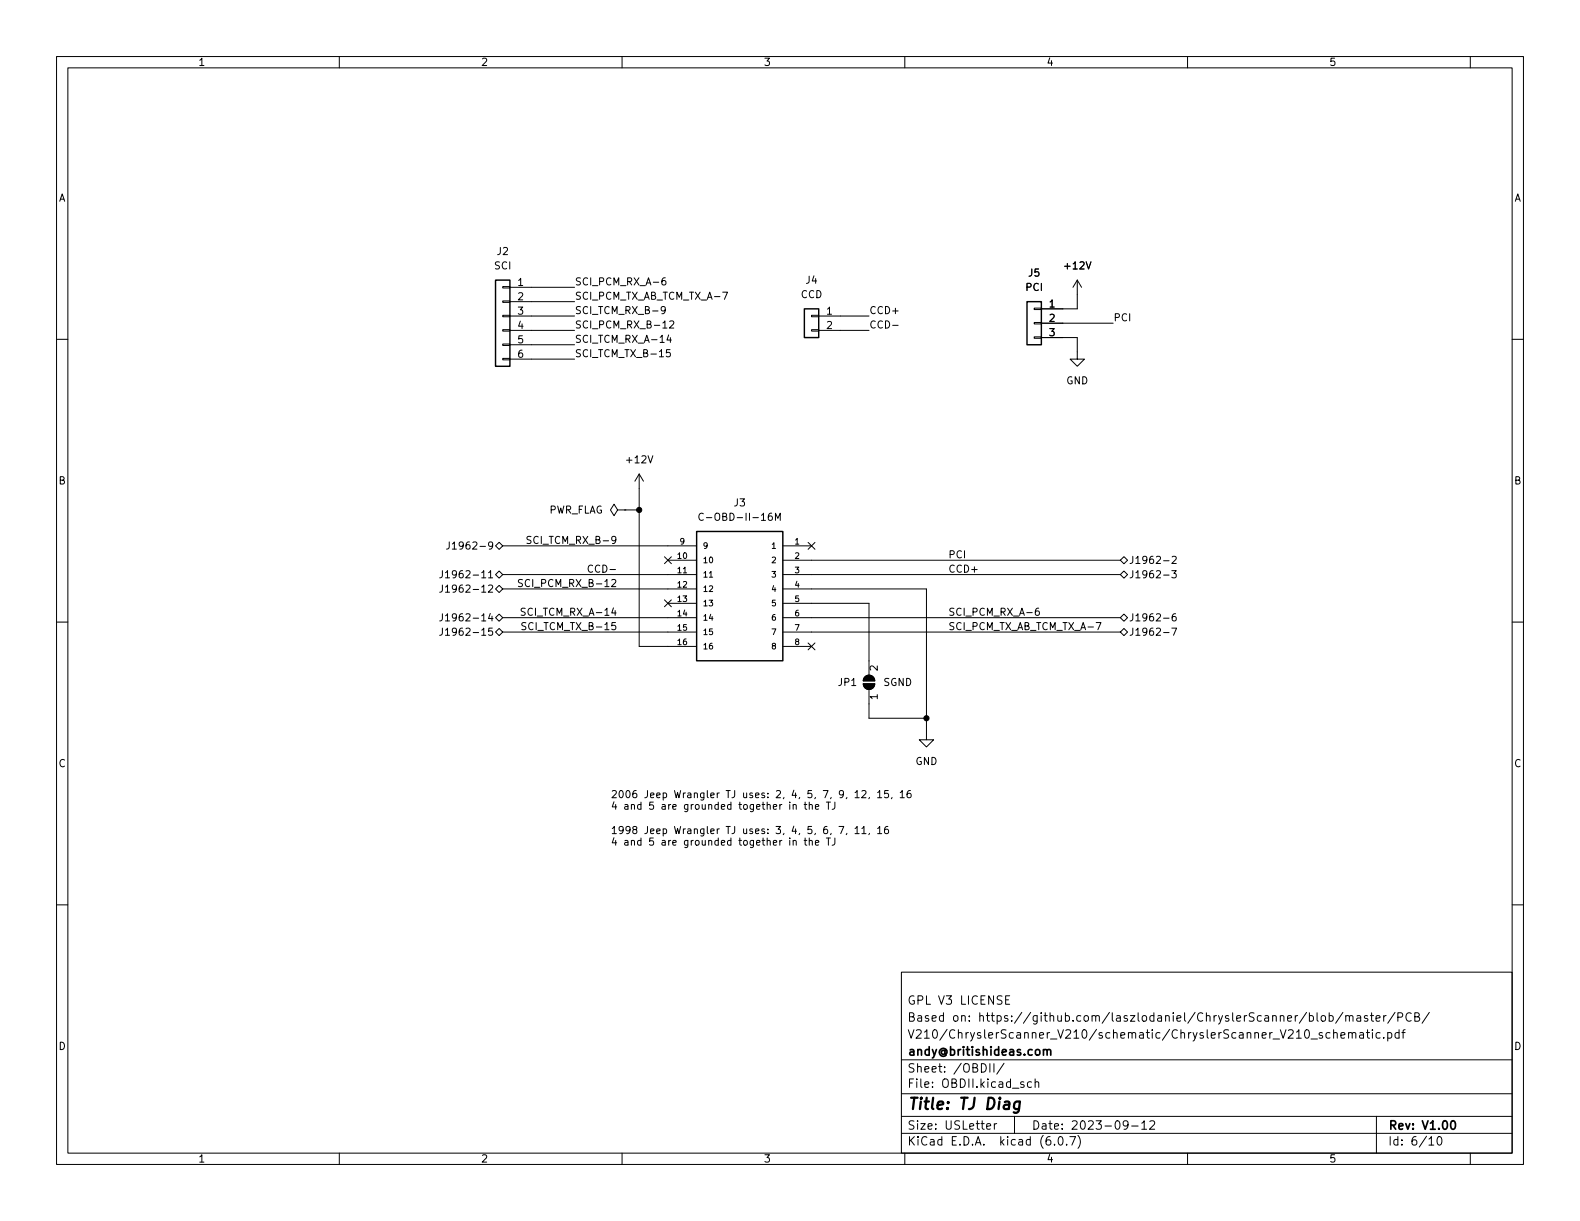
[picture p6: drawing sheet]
<svg xmlns="http://www.w3.org/2000/svg" width="279mm" height="216mm" viewBox="0 0 279 216" stroke-linecap="round" stroke-linejoin="round" font-family="sans-serif">
<g fill="none" stroke="#000" stroke-width=".18">
<path d="M10 10h259.4v195.9h-259.4zM12 12h255.4v191.9h-255.4zM60 10v2M110 10v2M160 10v2M210 10v2M260 10v2M10 60h2M88.9 58.3h1.3v.2h-1.3zM88.9 55.8h1.3v.2h-1.3zM88.9 53.2h1.3v.3h-1.3zM88.9 50.7h1.3v.2h-1.3z"/>
<path d="M90.2 50.8h11.4M90.2 53.3h11.4M90.2 55.9h11.4M90.2 58.4h11.4M117.6 54.7l-.2 .3h-.2l-.3-.3 .1-.4 .4-.1 .2 .1a.84 .84 0 0 1-.3 1.2h-.3M117.6 49.1l-.3 .1a.86 .86 0 0 0 0 1.2l.4-.1 .1-.5-.3-.2h-.2l-.3 .2M118.2 59.2l-.3 .9h.8M118.4 56.9l.5-.2 .3 .4-.8 .9h.8M118.5 59.7v.9M127.8 51.7h.8l-.5 1.2M143.5 58.3h1.3v.2h-1.3zM143.5 55.8h1.3v.2h-1.3z"/>
<path d="M144.8 55.9h8.9M144.8 58.4h8.9M157.9 57.5h.9M182.9 59.6h1.2v.2h-1.2zM182.9 57h1.2v.3h-1.2zM182.9 54.5h1.2v.2h-1.2zM184.1 59.7h6.4v3.8h1.3l-1.3 1.3-1.3-1.3h1.3M184.1 57.2h12.7M190.5 49.5l-.8 1.3M190.5 49.5v5.1h-6.4M190.5 49.5l.8 1.3M267.4 60h2"/>
<path d="M88.9 63.4h1.3v.2h-1.3zM88.9 60.8h1.3v.3h-1.3zM90.2 61h11.4M90.2 63.5h11.4M118.5 61.8h-.6l-.1 .6 .2-.1 .4 .1 .1 .1v.5l-.2 .1-.5-.1M79.4 95.8v.9a.41 .41 0 0 1-.4 .4M80 96.2l.3-.4v1.3M80 97.1h.7M87.6 96.5l.7-.6 .6 .6-.6 .7zM88.9 96.5h34.3M93.9 94.9l-.5-.1-.2 .2v.3l.6 .3 .1 .3-.2 .2-.5-.1M109.2 90.2l-.6-1-.7 1 .7 1 .6-1h1.3"/>
<path d="M110.5 90.2h.1M110.5 90.2h2.5M113 83.8l-.7 1.3M113 83.8v30.5h10.2M113 83.8l.8 1.3M117.5 98.5l1.2 1.2M118.1 99.1h5.1M118.7 98.5l-1.2 1.2M124.4 90.9a.6 .6 0 0 0-.9 .4 .6 .6 0 0 0 .6 .7l.3-.1M137.1 92v-1.3l.5 1 .4-1v1.3M138.4 96.5h5.1M138.4 99.1h59.7"/>
<path d="M142.9 95.9l1.2 1.2M144.1 95.9l-1.2 1.2M198.1 99.1l.7-.7 .6 .7-.6 .6zM205.8 99.2h.9M207.3 98.5l.5-.1 .2 .3-.8 .9h.8M10 110h2M78.2 111.1v.9a.41 .41 0 0 1-.5 .3M78.2 103.4v1a.41 .41 0 0 1-.5 .3M78.2 100.9v.9a.41 .41 0 0 1-.5 .4M78.2 108.5v.9a.41 .41 0 0 1-.5 .4M78.8 111.4l.3-.3v1.2M78.8 103.8l.3-.4v1.3"/>
<path d="M78.8 101.3l.3-.4v1.3M78.8 108.9l.3-.4v1.3M78.8 112.3h.7M78.8 104.7h.7M78.8 102.2h.7M78.8 109.8h.7M87.6 111.8l.7-.7 .6 .7-.6 .6zM87.6 104.1l.7-.6 .6 .6-.6 .7zM87.6 101.6l.7-.6 .6 .6-.6 .6zM87.6 109.2l.7-.6 .6 .6-.6 .7zM88.9 101.6h34.3M88.9 104.1h34.3"/>
<path d="M88.9 109.2h34.3M88.9 111.8h34.3M92.4 102.5h-.5l-.2 .2 .1 .3 .5 .2v.4l-.2 .1h-.4M92.9 107.6l-.5-.1-.3 .3 .2 .3 .5 .2v.4l-.2 .1-.5-.1M93 110.1h-.5l-.2 .1v.4l.6 .2 .1 .3-.2 .3-.5-.1M104.8 100a.6 .6 0 0 0-.8 .5 .6 .6 0 0 0 .5 .7l.3-.1M117.5 106.1l1.2 1.2M118.1 106.7h5.1M118.7 106.1l-1.2 1.2M125.4 102.1h.6M138.4 104.1h25.4v26.7h1.3l-1.3 1.3-1.2-1.3h1.2M138.4 101.6h59.7"/>
<path d="M138.4 106.7h15.3v12.7M138.4 109.2h59.7M138.4 111.8h59.7M138.4 114.3h5.1M142.9 113.7l1.2 1.2M144.1 113.7l-1.2 1.2M153 119.7a1.02 1.02 0 0 1 1.1-.2 1.02 1.02 0 0 1 .6 .9h-2zM183.7 107.5l-.4 .1a.86 .86 0 0 0 0 1.2l.4-.1 .1-.4-.2-.3h-.3l-.2 .3M193.8 110.1h.9l-.6 1.3M198.1 101.6l.7-.6 .6 .6-.6 .6zM198.1 111.8l.7-.7 .6 .7-.6 .6zM198.1 109.2l.7-.6 .6 .6-.6 .7z"/>
<path d="M205.8 101.7h.9M205.8 111.9h.9M205.8 109.3h.9M207.2 100.9h.8l-.4 .5 .3 .1v.6l-.1 .1-.6-.1M207.2 111.1h.9l-.6 1.2M207.9 108.5l-.4 .1a.86 .86 0 0 0 0 1.2l.4-.1 .1-.4-.2-.3h-.3l-.2 .3M267.4 110h2M152.4 139.9l.5-.1 .2 .3-.7 1h.7M152.7 120.9h2a1.02 1.02 0 0 1-1 1 1.02 1.02 0 0 1-1-1zM153.7 121.9v5.1h10.1M157.1 139.8h-.6l-.1 .6 .2-.1h.4l.1 .2v.4l-.2 .2-.5-.2M161 139.8h-.4a.85 .85 0 0 0 0 1.3l.5-.2v-.4l-.2-.2h-.3l-.2 .2"/>
<path d="M10 160h2M139.7 142.3v.8M139.7 148.6v.9M140.3 142.4l.1-.1h.3l.1 .8M140.3 148.7l.1-.1 .3 .1 .1 .8M140.3 142.3v.8M140.3 148.6v.9M142.2 142.3h.5M142.2 148.6h.5M142.4 141.8v1.1l.3 .2M142.4 148.2v1.1l.3 .2M143.1 142.4l.2-.1h.3v.8"/>
<path d="M143.1 148.7l.2-.1 .3 .1v.8M143.1 141.8v1.3M143.1 148.2v1.3M144.2 142.7l.6-.1-.1-.3h-.3l-.2 .1 .1 .6h.4M144.2 149l.6-.1-.1-.2-.3-.1-.2 .2 .1 .6h.4M146.1 148.2h.8M146.5 141.8v1.3M146.5 148.2v1.3M147 147.3l-.1 .3M147.6 141.8v.9a.41 .41 0 0 1-.4 .4M147.6 148.2v.9a.41 .41 0 0 1-.4 .4M148.4 146.1h.8l-.5 1.3"/>
<path d="M149.8 147.3l-.2 .3M151.2 140.1l.4-.3v1.3M151.2 146.5l.4-.4v1.3M151.2 141.1h.7M151.2 147.4h.7M152.4 146.5l.4-.4v1.3M152.4 147.4h.7M153.7 141l-.1 .2M153.7 147.3l-.1 .3M155.2 140.1l.4-.3v1.3M155.2 146.5l.4-.4v1.3M155.2 141.1h.7"/>
<path d="M155.2 147.4h.7M157 146.1l-.4 .1a.86 .86 0 0 0 0 1.2l.5-.1v-.4l-.2-.3h-.3l-.2 .3M157.7 141l-.1 .2M159.2 140.1l.4-.3v1.3M159.2 141.1h.7M267.4 160h2M159.4 171.9h108v32h-108zM177.8 176.8h.5M178.5 176.1h-.7v1.5h.7M231.5 179.6h.5l.3 .3v.4l-.2 .2h-.6M232.9 179.1v1.3l.2 .2M233.8 179.6h.3l.3 .3v.4l-.3 .3-.3-.1-.2-.2v-.4z"/>
<path d="M235 179.6h.5l.3 .3v.4l-.2 .2h-.6M235 179.1v1.5M237.5 179l-1.3 1.9M238 179.7l.2-.1h.3l.1 1M238 179.6v1M238.6 179.8l.2-.2h.4l.1 1M240 179.6h.5l.1 1M240.6 179.9l-.5 .1a.29 .29 0 0 0-.2 .3 .29 .29 0 0 0 .2 .3l.5-.1M241.8 179.6h-.3l-.2 .2v.2l.5 .2v.3h-.5M242.3 179.6h.6M242.5 179.1v1.3l.4 .2M244.7 179.6v1"/>
<path d="M245.1 179.6h-.3l-.1 .3M246.7 179l-1.3 1.9M247.2 179.9l.7-.1 .1-.2v-.4l-.2-.1h-.6v1.5M249.5 179.2a.6 .6 0 0 0-.7 0 .6 .6 0 0 0-.2 .7 .56 .56 0 0 0 .3 .6 .56 .56 0 0 0 .6-.1M250.2 179.8l.6-.1 .2-.2-.2-.3-.6-.1v1.5h.6l.2-.3a.39 .39 0 0 0-.3-.5M252.8 179l-1.3 1.9M159.4 197.4h108M159.4 193.4h108M159.4 187.4h108M174.5 199.2l.7-.2-.1-.3h-.4l-.2 .2v.7h.6M175 188.1v1.5M175.8 188.1v1.5"/>
<path d="M175.8 198.7v1M176.3 198.7h-.3l-.2 .3M177.5 188l-1.2 1.9M179.4 197.4v3M181 191.4l-.3-.1-.2 .2v.2l.5 .2v.3h-.5M182.4 191.4l-.4-.1-.3 .3v.4l.1 .2h.6M183 191.4l.3-.1 .3 .1 .1 .9M183 190.8v1.5M199.5 198.8l-.3 .3h-.3l-.3-.3 .2-.6h.4l.2 .1a.99 .99 0 0 1-.4 1.4h-.2M200.1 199.1h1.2M201.9 198.6l.4-.4v1.5M201.9 199.7h.9"/>
<path d="M203.3 198.3l.6-.1 .2 .1 .1 .3-.9 1.1h.9M235.2 182.6h-.4l-.3 .3v.4l.1 .2h.6M235.8 182.7l.2-.1h.4l.1 1M235.8 182.1v1.5M237.1 183.1l.7-.2v-.3h-.5l-.2 .2 .1 .7h.6M238.5 182.7l.2-.1h.3l.1 1M238.5 182.6v1M239.1 182.8l.2-.2h.4l.1 1M240.5 182.6h.5l.1 1M241.1 182.9l-.5 .1a.29 .29 0 0 0-.2 .3 .29 .29 0 0 0 .2 .3l.5-.1M241.6 182.6h.6M241.8 182.1v1.3l.4 .2"/>
<path d="M242.7 182.1v.1M242.7 182.6v1M243.3 180.1l.7-.2v-.3h-.5l-.2 .2 .1 .7h.6M243.4 197.4v6.5M244 182.6h-.4l-.3 .3v.4l.2 .2h.5M244.7 183.4v.2M245.4 182.6h.4l.3 .3v.4l-.1 .2h-.6M245.4 182.6v1.5M247.4 182.6h-.4l-.3 .3v.4l.1 .2h.6M247.4 182.1v1.5M247.9 182.6h.6M248.5 182.1l-.4 .2v1.3"/>
<path d="M60 203.9v2M110 203.9v2M159.4 200.4h108M160 203.9v2M186.5 202.3v.2M187.3 201h.2a.81 .81 0 0 1 .6 .6 .81 .81 0 0 1-.3 .8l-.2 .1a.81 .81 0 0 1-.6-.6 .81 .81 0 0 1 .3-.9zM188.6 202.3v.2M189.2 201h1l-.7 1.5M190.6 200.8a1.72 1.72 0 0 1 0 2.2M210 203.9v2M252.7 201.4l.4-.4v1.5M252.7 202.5h.8"/>
<path d="M254.3 201h.2a.81 .81 0 0 1 .6 .6 .81 .81 0 0 1-.3 .8l-.2 .1a.81 .81 0 0 1-.6-.6 .81 .81 0 0 1 .3-.9zM260 203.9v2"/>
</g>
<path d="M184.5 185.7l.2-.1 .4 .1 .1 .9M185.2 185.8l.2-.2 .3 .1 .1 .9M256.7 198.2h.2a.81 .81 0 0 1 .6 .6 .81 .81 0 0 1-.3 .8l-.2 .1a.82 .82 0 0 1-.6-.6 .82 .82 0 0 1 .3-.9z" fill="none" stroke="#000" stroke-width=".3"/>
<path d="M180.4 194.9a.66 .66 0 0 0-1 .3l-.1 .5 .1 .3 .2 .1 .6-.1M180.4 194.8l-.2 1.6a.6 .6 0 0 1-.9 .3" fill="none" stroke="#000" stroke-width=".4"/>
<path d="M87.6 49.5h2.6v15.3h-2.6zM142.2 54.6h2.6v5.1h-2.6zM181.6 53.3h2.5v7.7h-2.5zM123.2 94h15.2v22.8h-15.2z" fill="none" stroke="#000" stroke-width=".25"/>
<g fill="#000" stroke="#000" stroke-width=".18">
<path d="M152.7 120.9h2a1.02 1.02 0 0 1-1 1 1.02 1.02 0 0 1-1-1zM153 119.7a1.02 1.02 0 0 1 1.1-.2 1.02 1.02 0 0 1 .6 .9h-2z"/>
<circle cx="113" cy="90.2" r=".46"/>
<circle cx="163.8" cy="127" r=".46"/>
</g>
<text font-size="2.8" x="160.4" y="196.2">Title: TJ Diag</text>
<g font-size="2.1">
<text x="160.4" y="177.6">GPL V3 LICENSE</text>
<text x="160.4" y="183.6">V210/ChryslerScanner_V210/schematic/ChryslerScanner_V210_schematic.pdf</text>
<text x="160.4" y="180.6">Based on: https://github.com/laszlodaniel/ChryslerScanner/blob/master/PCB/</text>
<text x="160.4" y="189.7">Sheet: /OBDII/</text>
<text x="160.4" y="186.7">andy@britishideas.com</text>
<text x="160.4" y="192.4">File: OBDII.kicad_sch</text>
<text x="160.4" y="202.5">KiCad E.D.A. kicad (6.0.7)</text>
<text x="160.4" y="199.7">Size: USLetter</text>
<text x="182.4" y="199.7">Date: 2023-09-12</text>
<text x="245.4" y="199.7">Rev: V1.00</text>
<text x="245.4" y="202.5">Id: 6/10</text>
</g>
<g font-size="1.8">
<text x="35" y="11.6">1</text>
<text x="85" y="11.6">2</text>
<text x="135" y="11.6">3</text>
<text x="185" y="11.6">4</text>
<text x="235" y="11.6">5</text>
<text x="10.3" y="35.6">A</text>
<text x="267.7" y="35.6">A</text>
<text x="87.4" y="47.6">SCI</text>
<text x="87.9" y="45.1">J2</text>
<text x="188.4" y="47.6">+12V</text>
<text x="91.6" y="50.5">1</text>
<text x="91.6" y="53.1">2</text>
<text x="101.6" y="53">SCI_PCM_TX_AB_TCM_TX_A-7</text>
<text x="101.6" y="50.5">SCI_PCM_RX_A-6</text>
<text x="141.6" y="52.7">CCD</text>
<text x="142.5" y="50.2">J4</text>
<text x="181.4" y="51.4">PCI</text>
<text x="181.9" y="48.9">J5</text>
<text x="91.6" y="55.6">3</text>
<text x="91.6" y="58.2">4</text>
<text x="101.6" y="58.1">SCI_PCM_RX_B-12</text>
<text x="101.6" y="55.5">SCI_TCM_RX_B-9</text>
<text x="146.2" y="55.6">1</text>
<text x="146.2" y="58.2">2</text>
<text x="153.7" y="55.5">CCD+</text>
<text x="153.7" y="58.1">CCD-</text>
<text x="185.6" y="54.4">1</text>
<text x="185.6" y="56.9">2</text>
<text x="185.6" y="59.4">3</text>
<text x="196.8" y="56.8">PCI</text>
<text x="91.6" y="60.7">5</text>
<text x="91.6" y="63.2">6</text>
<text x="101.6" y="60.6">SCI_TCM_RX_A-14</text>
<text x="101.6" y="63.2">SCI_TCM_TX_B-15</text>
<text x="188.5" y="67.9">GND</text>
<text x="110.9" y="81.9">+12V</text>
<text x="10.3" y="85.7">B</text>
<text x="129.8" y="89.5">J3</text>
<text x="267.7" y="85.7">B</text>
<text x="96.9" y="90.8">PWR_FLAG</text>
<text x="125.1" y="92.1">C-OBD-II-16M</text>
<text x="80.9" y="97.2">J1962-9</text>
<text x="94.2" y="96.2">SCI_TCM_RX_B-9</text>
<text x="104.8" y="101.3">CCD-</text>
<text x="167.6" y="98.7">PCI</text>
<text x="167.6" y="101.3">CCD+</text>
<text x="199.6" y="99.7">J1962-2</text>
<text x="80" y="104.8">J1962-12</text>
<text x="80" y="102.2">J1962-11</text>
<text x="93.1" y="103.8">SCI_PCM_RX_B-12</text>
<text x="199.6" y="102.2">J1962-3</text>
<text x="80" y="112.4">J1962-15</text>
<text x="80" y="109.9">J1962-14</text>
<text x="93.2" y="108.9">SCI_TCM_RX_A-14</text>
<text x="93.4" y="111.4">SCI_TCM_TX_B-15</text>
<text x="167.6" y="108.9">SCI_PCM_RX_A-6</text>
<text x="167.6" y="111.4">SCI_PCM_TX_AB_TCM_TX_A-7</text>
<text x="199.6" y="112.4">J1962-7</text>
<text x="199.6" y="109.9">J1962-6</text>
<text x="155.2" y="118.6" transform="rotate(-90 155.2 118.6)">2</text>
<text x="148.3" y="121.3">JP1</text>
<text x="155.2" y="123.7" transform="rotate(-90 155.2 123.7)">1</text>
<text x="156.2" y="121.3">SGND</text>
<text x="10.3" y="135.6">C</text>
<text x="161.9" y="135.3">GND</text>
<text x="267.7" y="135.6">C</text>
<text x="107.9" y="141.1">2006 Jeep Wrangler TJ uses: 2, 4, 5, 7, 9, 12, 15, 16</text>
<text x="107.9" y="143.2">4 and 5 are grounded together in the TJ</text>
<text x="107.9" y="147.5">1998 Jeep Wrangler TJ uses: 3, 4, 5, 6, 7, 11, 16</text>
<text x="107.9" y="149.5">4 and 5 are grounded together in the TJ</text>
<text x="10.3" y="185.7">D</text>
<text x="267.7" y="185.7">D</text>
<text x="35" y="205.6">1</text>
<text x="85" y="205.6">2</text>
<text x="135" y="205.6">3</text>
<text x="185" y="205.6">4</text>
<text x="235" y="205.6">5</text>
</g>
<g font-size="1.4">
<text x="119.9" y="98.8">10</text>
<text x="119.9" y="101.3">11</text>
<text x="120.3" y="96.3">9</text>
<text x="124.2" y="99.6">10</text>
<text x="124.2" y="97">9</text>
<text x="136.6" y="97">1</text>
<text x="136.6" y="99.6">2</text>
<text x="140.6" y="96.3">1</text>
<text x="140.6" y="98.8">2</text>
<text x="140.6" y="101.3">3</text>
<text x="119.9" y="103.9">12</text>
<text x="119.9" y="106.4">13</text>
<text x="124.2" y="102.1">11</text>
<text x="124.2" y="104.6">12</text>
<text x="124.2" y="107.2">13</text>
<text x="136.6" y="102.1">3</text>
<text x="136.6" y="104.6">4</text>
<text x="136.6" y="107.2">5</text>
<text x="140.6" y="103.9">4</text>
<text x="140.6" y="106.4">5</text>
<text x="119.9" y="109">14</text>
<text x="119.9" y="111.5">15</text>
<text x="124.2" y="109.7">14</text>
<text x="124.2" y="112.3">15</text>
<text x="136.6" y="109.7">6</text>
<text x="136.6" y="112.3">7</text>
<text x="140.6" y="109">6</text>
<text x="140.6" y="111.5">7</text>
<text x="119.9" y="114">16</text>
<text x="124.2" y="114.8">16</text>
<text x="136.6" y="114.8">8</text>
<text x="140.6" y="114">8</text>
</g>
</svg>
